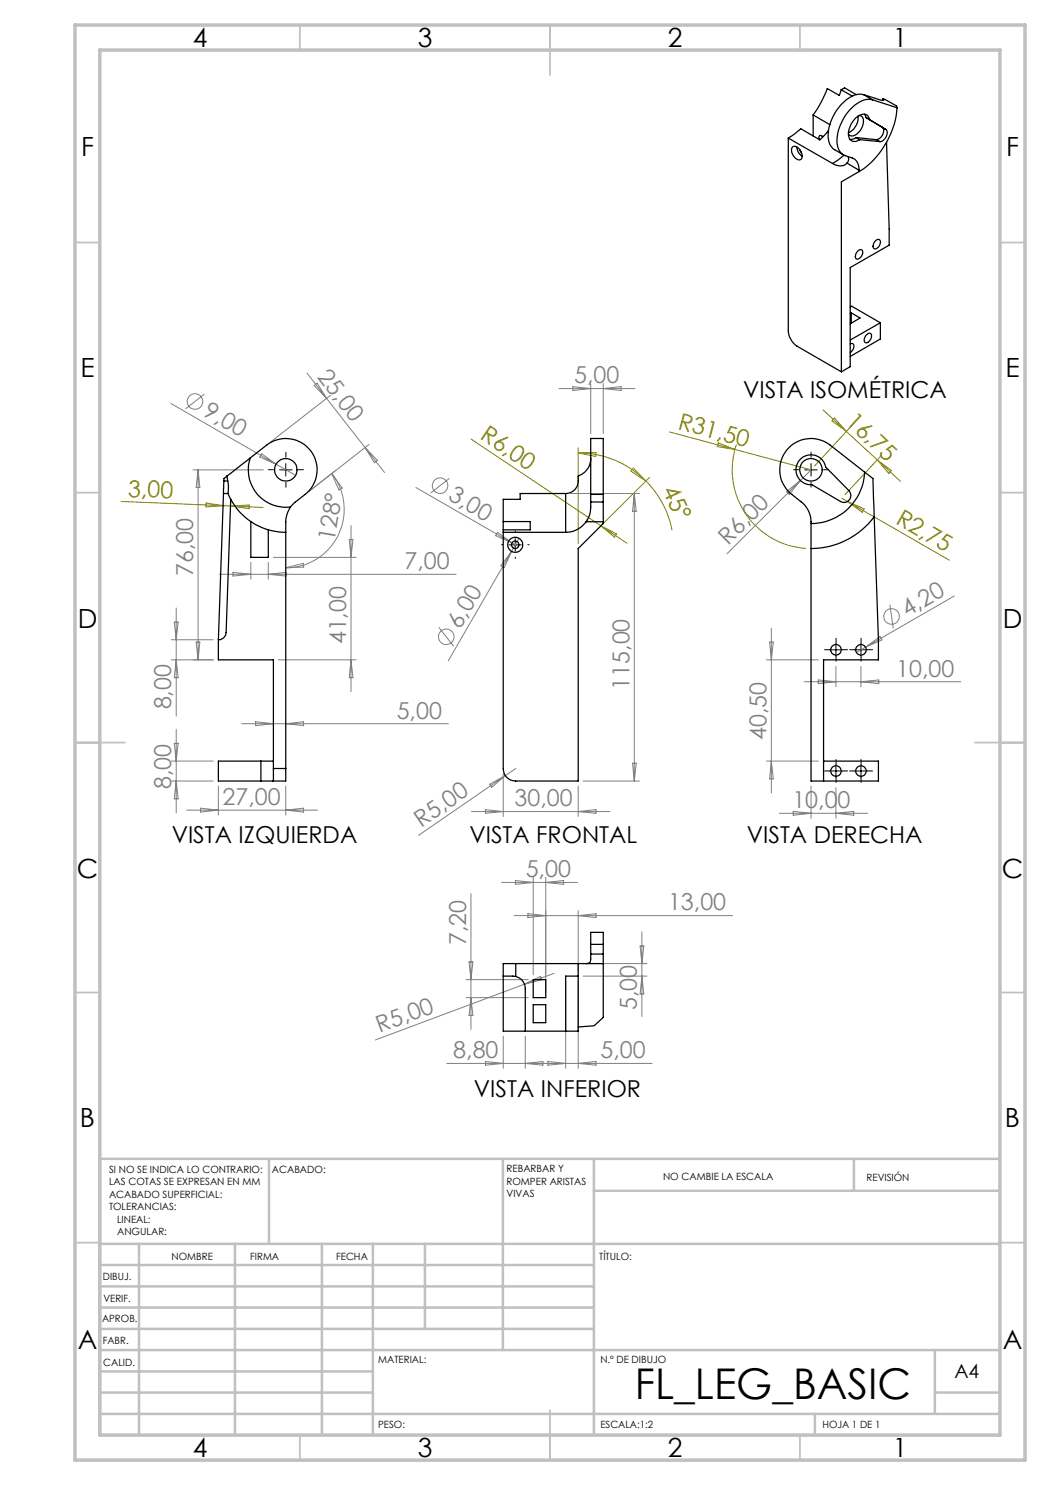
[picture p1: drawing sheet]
<svg xmlns="http://www.w3.org/2000/svg" width="210mm" height="297mm" viewBox="0 0 210 297" stroke-linecap="round" stroke-linejoin="round" font-family="sans-serif">
<g fill="none" stroke="#808080" stroke-width=".2">
<path d="M40.9 78.8l-3.8 3M61.4 74.6l3.9 5.1M62.8 77.1l.6-.5 1.9 3.1zM65.3 79.7l11.6 14.8M66.1 79.1l-12 9.3M111.8 77.7h15.2M114.6 77.3l3.5 .4-3.5 .4zM118.1 76.7v10M120.6 76.7v10M120.6 77.7l3.6-.4v.8zM34.1 80.7l21.1 12.1M38.6 94h14.1"/>
<path d="M39.6 94v38M39.6 94l.4 3.5h-.8zM52.3 90.7l2.9 2.1-3.2-1.4zM55.2 92.8l3.9 2.3M66.4 94.7l2 2.9-.6 .4zM66.4 94.7a11.7 11.7 0 0 1 1.3 12.3 11.7 11.7 0 0 1-10.6 6.6M73 89.5l2.5 2.6-.6 .5zM73.8 88.9l-12 9.4 5.3-4.2M83.2 97.5l19.2 11.1M89.9 95.7l-3.8 2.9M114.2 98.7h13.7M126.9 98.7v57.5"/>
<path d="M126.9 98.7l.3 3.6h-.7zM157.3 98.3l2.8-2.2-2.3 2.8zM162.2 94l-16.8 16.7M43.8 114.9h47.4M46.6 114.5l3.6 .4-3.6 .3zM50.2 112.5v3.3M53.7 112.5v3.3M53.7 114.9l3.5-.4v.7zM54.7 111.5h16.5M57.1 113.6l3.5-.9 .1 .7zM69.8 107.9h.8l-.4 3.6zM70.2 105.1v33.2"/>
<path d="M99.5 106.5l2.9 2.1-3.3-1.5zM102.3 110.3l-12.7 21.9M102.3 110.3l-1.4 3.2-.7-.4zM102.4 108.6l1.3 .7M103.8 107.7l-1.5 2.6M190.9 119.2l-19.6 11.3M34.3 132h8.4M34.3 127.9h8.4M34.9 124.4h.7l-.4 3.5zM35.2 121.6v21.6M35.2 132l.4 3.5h-.7zM39.2 128.4h.8l-.4 3.6z"/>
<path d="M55.7 132h15.5M70.2 132l.4 3.5h-.8zM87.8 125.5l2.9 3.8M153.3 132h10.4M153.9 128.4h.8l-.4 3.6zM154.3 125.6v33M160.8 136.3h31.4M163.7 136l3.5 .3-3.5 .4zM167.2 133.3v4.1M172.2 133.3v4.1M172.2 136.3l3.6-.3v.7zM173.1 129.4l2.9-2.1 .4 .7z"/>
<path d="M178 120.9l.6 4.8M34.3 156.2h8.4M34.3 152.2h8.4M34.9 148.7h.7l-.4 3.5zM35.2 145.9v16.7M35.2 156.2l.4 3.6h-.7zM43.7 157.2v5.8M48.3 144.7h41.4M51.1 144.4l3.6 .3-3.6 .4zM57.1 157.2v5.8M57.1 144.7l3.6-.3v.7zM97.9 156.8l3.2-1.7-2.7 2.3z"/>
<path d="M100.6 154.7v8.6M101.1 155.1l-17.4 12M103.2 153.7l-2.1 1.4M115.6 157.2v6.1M116.6 156.2h11.3M126.5 152.6h.7l-.3 3.6zM153.3 152.2h10.4M154.3 152.2l.4 3.6h-.8zM162.2 157.2v6.5M167.2 157.5v6.2M37.3 162h26.2M40.1 161.6l3.6 .4-3.6 .4z"/>
<path d="M57.1 162l3.6-.4v.8zM94.2 178.7v27.2M94.3 162.3h27.7M97.1 161.9l3.5 .4-3.5 .4zM100.3 176.5h15.2M103.1 176.1l3.5 .4-3.5 .4zM106.6 175.5v19.4M109.1 175.5v23M109.1 176.5l3.6-.4v.8zM115.6 162.3l3.6-.4v.8zM155.9 162.7h17.6M158.6 162.3l3.6 .4-3.6 .4z"/>
<path d="M167.2 162.7l3.5-.4v.8zM93.2 195.9h12.5M93.2 199.5h12.5M93.8 192.4h.8l-.4 3.5zM94.2 199.5l.4 3.6h-.8zM102.8 183.1h43.7M104.9 196.8l-29.8 11.2M104.9 196.8l3.2-1.5 .2 .7zM105.6 182.7l3.5 .4-3.5 .4zM110.8 194.7l-5.9 2.1M113.1 196.2v17.5M115.6 182.1v12.1"/>
<path d="M115.6 196.2v17.5M115.6 183.1l3.6-.4v.8zM116.6 195.2h12.8M116.6 192.7h12.8M128 189.2h.8l-.4 3.5zM128.4 186.4v16.9M128.4 195.2l.4 3.6h-.8zM97.1 212.3l3.5 .4-3.5 .3zM100.6 207.2v6.5M105.1 207.2v6.5M105.1 212.7l3.5-.4v.7zM109.6 212.3l3.5 .4-3.5 .3z"/>
<path d="M115.6 212.7l3.6-.4v.7zM130.4 212.7h-41"/>
<circle cx="39" cy="80.3" r="1.55"/>
<circle cx="88" cy="97.1" r="1.57"/>
<circle cx="89.3" cy="127.4" r="1.55"/>
<circle cx="178.3" cy="123.3" r="1.56"/>
</g>
<g fill="none" stroke="#808000" stroke-width=".2">
<path d="M94.2 87.8l25.9 17.3M115.6 89.6v19.1M115.6 90.6l3.6-.1-.1 .8zM115.6 90.6a18.8 18.8 0 0 1 13.6 5.6M126.7 93.6l2.5 2.6-3-2zM129.2 96.2a18.8 18.8 0 0 1 5.2 9.9M129.9 95.5l-9.4 9.4M133.9 86.4l13.1 3.5M143.7 88.6l3.3 1.3-3.6-.6zM147 89.9l15.2 4.1M147.3 88.9a15.7 15.7 0 0 0 13.9 20.8M164.6 82l4.7 4.3"/>
<path d="M166.9 83.6l2.4 2.7-2.9-2.1zM168.3 99.7l1.2 .6M169.3 86.3l6.1 5.7M169.9 85.6l-7 7.6M175.4 92l4.7 4.3M175.4 92l2.9 2.1-.5 .6zM176.1 91.3l-7.1 7.6M24.2 100.3l20.6 .8M41.2 100.6l3.6 .5-3.6 .3zM44.8 101.1l1.5 .1M46.3 101.2l6.3 .3M46.3 101.2l3.5-.2v.7z"/>
<path d="M120.1 105.1l5.3 3.6M120.1 105.1l3.2 1.7-.4 .6zM169.5 100.3l20.4 11.7M169.5 100.3l3.3 1.5-.4 .6z"/>
</g>
<g fill="none" stroke="#000" stroke-width=".2" stroke-dasharray="15.2 1.3 1.3 1.3">
<path d="M54.7 93.9h-1M57.2 91.4v-1M57.2 96.4v1M59.7 93.9h1M159.7 93.9h-1M162.2 91.4v-1M162.2 96.4v1M164.7 93.9h1M100.6 108.9h-.3M103.1 106.4v-.2M103.1 111.4v.3M105.6 108.9h.2"/>
<path d="M166 129.9h-1.1M167.2 128.7v-1.1M167.2 131.2v1M168.5 129.9h1M171 129.9h-1.1M172.2 128.7v-1.1M172.2 131.2v1M173.5 129.9h1M166 154.2h-1.1M167.2 152.9v-1M167.2 155.4v1.1M168.5 154.2h1"/>
<path d="M171 154.2h-1.1M172.2 152.9v-1M172.2 155.4v1.1M173.5 154.2h1"/>
</g>
<g fill="none" stroke="#000" stroke-width=".2">
<path d="M55.9 94h2.5M57.1 92.7v2.5M160.9 94h2.5M162.2 92.7v2.5M101.8 109h2.5M103 107.7v2.5M165.9 130h2.6M167.2 128.7v2.5M171 130h2.5M172.2 128.7v2.5M165.9 154.2h2.6M167.2 153v2.5"/>
<path d="M171 154.2h2.5M172.2 153v2.5"/>
</g>
<g fill="none" stroke="#c0c0c0" stroke-width=".35">
<path d="M60 5v5M110 5v10M160 5v5M15 48.5h5M200 48.5h5M15 98.5h5M200 98.5h5M15 148.5h10M195 148.5h10M15 198.5h5M200 198.5h5M15 248.5h5"/>
<path d="M200 248.5h5M60 287v5M110 282v10M160 287v5"/>
</g>
<g fill="none" stroke="#c0c0c0" stroke-width=".5">
<path d="M53.8 231.8v17M100.6 231.8v38.2M118.8 231.8v55.2M118.8 238.2h81.2M170.8 231.8v6.4M200 231.8h-180v55.2M20 248.8h180M20 257.3h98.8M20 253h98.8M27.8 248.8v38.2M47 248.8v38.2M64.4 248.8v38.2"/>
<path d="M74.6 248.8v38.2M85 248.8v17M20 265.8h98.8M20 261.5h98.8M20 278.5h54.6M20 274.3h54.6M20 270h180M187 278.5h13M187 270v12.8M20 282.8h180M163 282.8v4.2"/>
</g>
<path d="M15 5h190v287h-190zM20 10h180v277h-180z" fill="none" stroke="#c0c0c0" stroke-width=".7"/>
<g fill="none" stroke="#000" stroke-width=".25">
<path d="M168.2 18l-.3 1.1-2.4-1.4a22 22 0 0 1-2.9 5.3M168.2 18l2.3 1.2M168.2 18l.7-.4 2.4 1.3M172.8 18.9a4.1 4.1 0 0 0-3.9 1.4 9.2 9.2 0 0 0-3.1 8l.3 .7 .6 .8 2 1.2M172.8 18.9l3.4 1.1h.6l-.2-.2M172.8 18.9l1.7 1.1M174.5 20a4.9 4.9 0 0 0-4.6 2 9 9 0 0 0-2.4 7.3l.7 1.3a4.2 4.2 0 0 0 2.3 1 2.22 2.22 0 0 1 1.3 2.4M174.5 20l4.9 1.6M176.6 19.8v.3M176.6 19.8l2.7 1.4 .1 .4M157.7 27.6v38.6a4.1 4.1 0 0 0 1.7 3l8.9 5.2M157.7 27.6l2.5-1.9 3.8 2.3"/>
<path d="M157.7 27.6l8.8 5.1M158.6 29.3a1.62 1.62 0 0 1 1.8 1.7 .74 .74 0 0 1-.4 1 .74 .74 0 0 1-.9-.4 1.74 1.74 0 0 1-.5-2.3zM159.3 29.4a2.41 2.41 0 0 0 1.1 1.9M159.9 29.9l.4 .6M162.6 23l3.4 1.9M162.6 23v4.2M164.6 27.4a.46 .46 0 0 0-.8-.2 .46 .46 0 0 0 .1 .7M165.7 26.1l-1.7 1.9M168.8 31l-2.3 1.7M169.4 32.6a2.25 2.25 0 0 1-2.9 .1M169.4 32.6l2.4 1.4M169.6 31.3a1.16 1.16 0 0 1-.2 1.3"/>
<path d="M171.2 27.5l-.5 .3-.7 .1M171.2 27.5l.7 .4M171.2 27.5l4.1 .4M171.6 23.2a3.3 3.3 0 0 1-1.9 3.3M171.8 34v.3M171.8 34.3l-3.5 2.1v38M171.8 23.1a1.03 1.03 0 0 1 .9 1.4 2.99 2.99 0 0 1-2.4 2.7l-.6-.4M171.9 27.9l4.1 .4M172.9 22.8l.3 .7 4 2.4a1.59 1.59 0 0 1-.6 2.2l-.6 .2M173.9 23.9a1.27 1.27 0 0 0-.9-1.1 1.27 1.27 0 0 0-1.3 .4 4.3 4.3 0 0 0-1.8 4.5 1.3 1.3 0 0 0 2 .2M175.3 27.9l.7 .4M176.5 25.5a1.58 1.58 0 0 1-.6 2.2l-.6 .2"/>
<path d="M177.3 28.5l.5 20.5-7.8 4.5v19.8l-1.7 1.1M179.4 21.6a17 17 0 0 1-7.6 12.7M171.5 50.3a.58 .58 0 0 1 .8-.3 .58 .58 0 0 1 .2 .9 .92 .92 0 0 1-1.4 .7v-.7zM175 48.3a.58 .58 0 0 1 .9-.4 .58 .58 0 0 1 .1 .9 .86 .86 0 0 1-1.3 .8l-.1-.5zM170 68.8a.54 .54 0 0 1 .8 .1 .54 .54 0 0 1-.1 .7l-.7 .9M170 61.4l.3-.2 5.8 3.4M170.3 62.6l1.7 1-2 1.2M170.3 62.6l-.3 .1M170.3 62.6v2M173.2 67a.58 .58 0 0 1 .9-.3 .58 .58 0 0 1 .1 .9 1 1 0 0 1-1.2 .9 1.19 1.19 0 0 1 .2-1.5zM176.1 64.6l-6.1 3.4M176.1 64.6v3.2l-6.1 3.5"/>
<path d="M44.7 98.7h.9M44.7 98.7l-1 29.2M44.8 96.2l-.1 2.5M44.8 96.2h.7M45.4 95.2l.1 1M45.4 95.2l-.6 .5v.5M45.5 96.2l.2 1-.1 1.5M45.6 98.7l.5 1.2M46.1 99.9l-.9 26.6a1.51 1.51 0 0 1-1.5 1.4M46.1 99.9a12.2 12.2 0 0 0 4.1 4.4M50.1 91.6l-4.7 3.6M50.1 91.6a7.5 7.5 0 0 0 8 9.8"/>
<path d="M50.1 91.6l3.2-2.6a6.3 6.3 0 0 1 8.8 1.1 6.3 6.3 0 0 1-1.1 8.8l-2.2 1.7-.7 .8M113.1 98.7v7.8M113.1 98.7h-9.1v1.2h-3.4v4.4M118.1 98.9v-11.2h2.5v11.2M118.1 91.6a3.6 3.6 0 0 1-2.5 3.6v.2a2.79 2.79 0 0 1-2.5 3.3M118.1 98.9h2.5M118.1 98.9v1.5M120.6 98.9v1.5M160.2 91.7a2.99 2.99 0 0 1 4.9 1.7l4.7 4.7a1.38 1.38 0 0 1 .1 1.9 1.38 1.38 0 0 1-1.8 .3l-5.7-3.4a2.99 2.99 0 0 1-3-1.8 2.99 2.99 0 0 1 .8-3.4zM172.9 94.4a10.7 10.7 0 0 1-10.7 10.3M172.9 94.4l1.7 1.3 .2 7.7M172.9 94.4l-6.8-5.4a6.2 6.2 0 0 0-8.8 1.1 6.2 6.2 0 0 0 1.1 8.8 9.4 9.4 0 0 1 2.9 2.6l.7 1.3 .2 1.5v51.9h13.5v-4h-11"/>
<path d="M50.2 104.3l2.1 1.2 1.4 .5M50.2 104.3v7.2h3.5v-5.5M53.7 106l2.1 .4 1.4 .1M57.2 106.5v47.2M58.1 101.4a8 8 0 0 0-.9 4.8v.3M100.6 104.3h5.4v1.7h-5.4M100.6 106v.5M100.6 104.3v1.7M100.6 106.5h12.5M117.2 104.3a5.1 5.1 0 0 1-4.1 2.2M117.2 104.3h3.4M117.5 103.9v.1"/>
<path d="M118.1 100.4v.5a6.1 6.1 0 0 1-.9 3.4M118.1 100.4h2.5M120.6 100.4v3.9M120.6 104.3v.4l-5 5v46.5h-12.4a2.46 2.46 0 0 1-2.6-2.5v-47.2M174.8 103.4a15.9 15.9 0 0 1-12.6 6.3M174.8 103.4l.9 24.5v4.1h-11v24.2M43.7 127.9v4.1h11v21.7M52.2 156.2h2.4M52.2 152.2h2.5M52.2 152.2h-8.5v4h8.5M52.2 152.2v4M54.7 153.7l-.1 2.5"/>
<path d="M54.7 153.7h2.5M57.2 153.7v2.5h-2.6M100.6 195.2l2.6 .1M103.2 195.3a2.54 2.54 0 0 1 1.9 2.4v8.5M103.2 192.7h-2.6v13.5h15v-13.5M103.2 192.7v2.6M103.2 192.7h17.4M106.6 195.9h2.5v3.6h-2.5zM115.6 195.2h-2.5v11M118.1 190.8v.6a.98 .98 0 0 1-.9 1.3M118.1 188.9v-2.4h2.5v2.4M118.1 188.9v1.9"/>
<path d="M118.1 190.8h2.5M118.1 188.9h2.5M120.6 192.7v10.8l-1.7 1.6-3.3 .3M120.6 190.8v1.9M120.6 188.9v1.9M106.6 200.9h2.5v3.6h-2.5z"/>
<circle cx="57.2" cy="94" r="2.25"/>
<circle cx="162.2" cy="94" r="2.25"/>
<circle cx="103" cy="109" r="1.5"/>
<circle cx="103" cy="109" r=".75"/>
<circle cx="167.2" cy="130" r="1.04"/>
<circle cx="172.2" cy="130" r="1.06"/>
<circle cx="167.2" cy="154.2" r="1.04"/>
<circle cx="172.2" cy="154.2" r="1.04"/>
</g>
<text font-size="8.5" x="127" y="279.7">FL_LEG_BASIC</text>
<g font-size="5.3">
<text x="38.5" y="9.5">4</text>
<text x="83.5" y="9.5">3</text>
<text x="133.6" y="9.5">2</text>
<text x="178.6" y="9.5">1</text>
<text x="16.2" y="31.2">F</text>
<text x="201.2" y="31.2">F</text>
<text x="16.1" y="75.5">E</text>
<text x="201.1" y="75.5">E</text>
<text x="15.5" y="125.5">D</text>
<text x="200.5" y="125.5">D</text>
<text x="15.4" y="175.5">C</text>
<text x="200.4" y="175.5">C</text>
<text x="16" y="225.5">B</text>
<text x="201" y="225.5">B</text>
<text x="15.5" y="269.7">A</text>
<text x="200.5" y="269.7">A</text>
<text x="38.5" y="291.5">4</text>
<text x="83.5" y="291.5">3</text>
<text x="133.6" y="291.5">2</text>
<text x="178.6" y="291.5">1</text>
</g>
<g font-size="4.7" fill="#808080">
<text x="63.3" y="75.4" transform="rotate(52 63.3 75.4)">25,00</text>
<text x="114.8" y="76.7">5,00</text>
<text x="40.4" y="83" transform="rotate(30 40.4 83)">9,00</text>
<text x="89.4" y="99.9" transform="rotate(30 89.4 99.9)">3,00</text>
<text x="66.9" y="108.4" transform="rotate(-81 66.9 108.4)">128°</text>
<text x="80.9" y="113.8">7,00</text>
<text x="145.7" y="109.1" transform="rotate(-45 145.7 109.1)">R6,00</text>
<text x="38.6" y="115.2" transform="rotate(-90 38.6 115.2)">76,00</text>
<text x="92" y="126" transform="rotate(-60 92 126)">6,00</text>
<text x="181.4" y="123.5" transform="rotate(-30 181.4 123.5)">4,20</text>
<text x="69.2" y="128.9" transform="rotate(-90 69.2 128.9)">41,00</text>
<text x="125.9" y="137.9" transform="rotate(-90 125.9 137.9)">115,00</text>
<text x="179.3" y="135.3">10,00</text>
<text x="34.2" y="141.9" transform="rotate(-90 34.2 141.9)">8,00</text>
<text x="79.3" y="143.7">5,00</text>
<text x="153.3" y="148" transform="rotate(-90 153.3 148)">40,50</text>
<text x="34.2" y="157.9" transform="rotate(-90 34.2 157.9)">8,00</text>
<text x="44.5" y="161">27,00</text>
<text x="102.9" y="161.3">30,00</text>
<text x="158.5" y="161.6">10,00</text>
<text x="84.2" y="165.5" transform="rotate(-34 84.2 165.5)">R5,00</text>
<text x="105.1" y="175.5">5,00</text>
<text x="133.6" y="182.1">13,00</text>
<text x="93.2" y="189.1" transform="rotate(-90 93.2 189.1)">7,20</text>
<text x="127.4" y="202" transform="rotate(-90 127.4 202)">5,00</text>
<text x="75.9" y="206.6" transform="rotate(-20 75.9 206.6)">R5,00</text>
<text x="90.7" y="211.6">8,80</text>
<text x="120.1" y="211.6">5,00</text>
</g>
<g font-size="4.7">
<text x="148.6" y="79.6">VISTA ISOMÉTRICA</text>
<text x="34.3" y="168.7">VISTA IZQUIERDA</text>
<text x="93.9" y="168.6">VISTA FRONTAL</text>
<text x="149.4" y="168.7">VISTA DERECHA</text>
<text x="94.8" y="219.3">VISTA INFERIOR</text>
</g>
<g font-size="4.7" fill="#808000">
<text x="95.9" y="87.6" transform="rotate(34 95.9 87.6)">R6,00</text>
<text x="135.4" y="85.7" transform="rotate(15 135.4 85.7)">R31,50</text>
<text x="168.9" y="84.6" transform="rotate(43 168.9 84.6)">16,75</text>
<text x="25.6" y="99.3" transform="rotate(2 25.6 99.3)">3,00</text>
<text x="132.4" y="98" transform="rotate(65 132.4 98)">45°</text>
<text x="178.9" y="104.6" transform="rotate(30 178.9 104.6)">R2,75</text>
</g>
<text font-size="3.9" x="190.9" y="275.5">A4</text>
<g font-size="2">
<text x="21.8" y="234.6">SI NO SE INDICA LO CONTRARIO:</text>
<text x="21.8" y="237.1">LAS COTAS SE EXPRESAN EN MM</text>
<text x="21.8" y="239.6">ACABADO SUPERFICIAL:</text>
<text x="54.4" y="234.6">ACABADO:</text>
<text x="101.3" y="234.5">REBARBAR Y</text>
<text x="101.3" y="237">ROMPER ARISTAS</text>
<text x="101.3" y="239.5">VIVAS</text>
<text x="132.6" y="236">NO CAMBIE LA ESCALA</text>
<text x="173.3" y="236.2">REVISIÓN</text>
<text x="21.8" y="242.1">TOLERANCIAS:</text>
<text x="23.4" y="244.6">LINEAL:</text>
<text x="23.4" y="247.1">ANGULAR:</text>
<text x="34.3" y="252">NOMBRE</text>
<text x="50" y="251.9">FIRMA</text>
<text x="67.2" y="251.9">FECHA</text>
<text x="119.9" y="251.9">TÍTULO:</text>
<text x="20.6" y="256.1">DIBUJ.</text>
<text x="20.7" y="260.3">VERIF.</text>
<text x="20.4" y="264.4">APROB.</text>
<text x="20.5" y="268.8">FABR.</text>
<text x="20.7" y="273.1">CALID.</text>
<text x="75.6" y="272.5">MATERIAL:</text>
<text x="120.1" y="272.5">N.º DE DIBUJO</text>
<text x="75.6" y="285.5">PESO:</text>
<text x="120.1" y="285.6">ESCALA:1:2</text>
<text x="164.5" y="285.6">HOJA 1 DE 1</text>
</g>
</svg>
